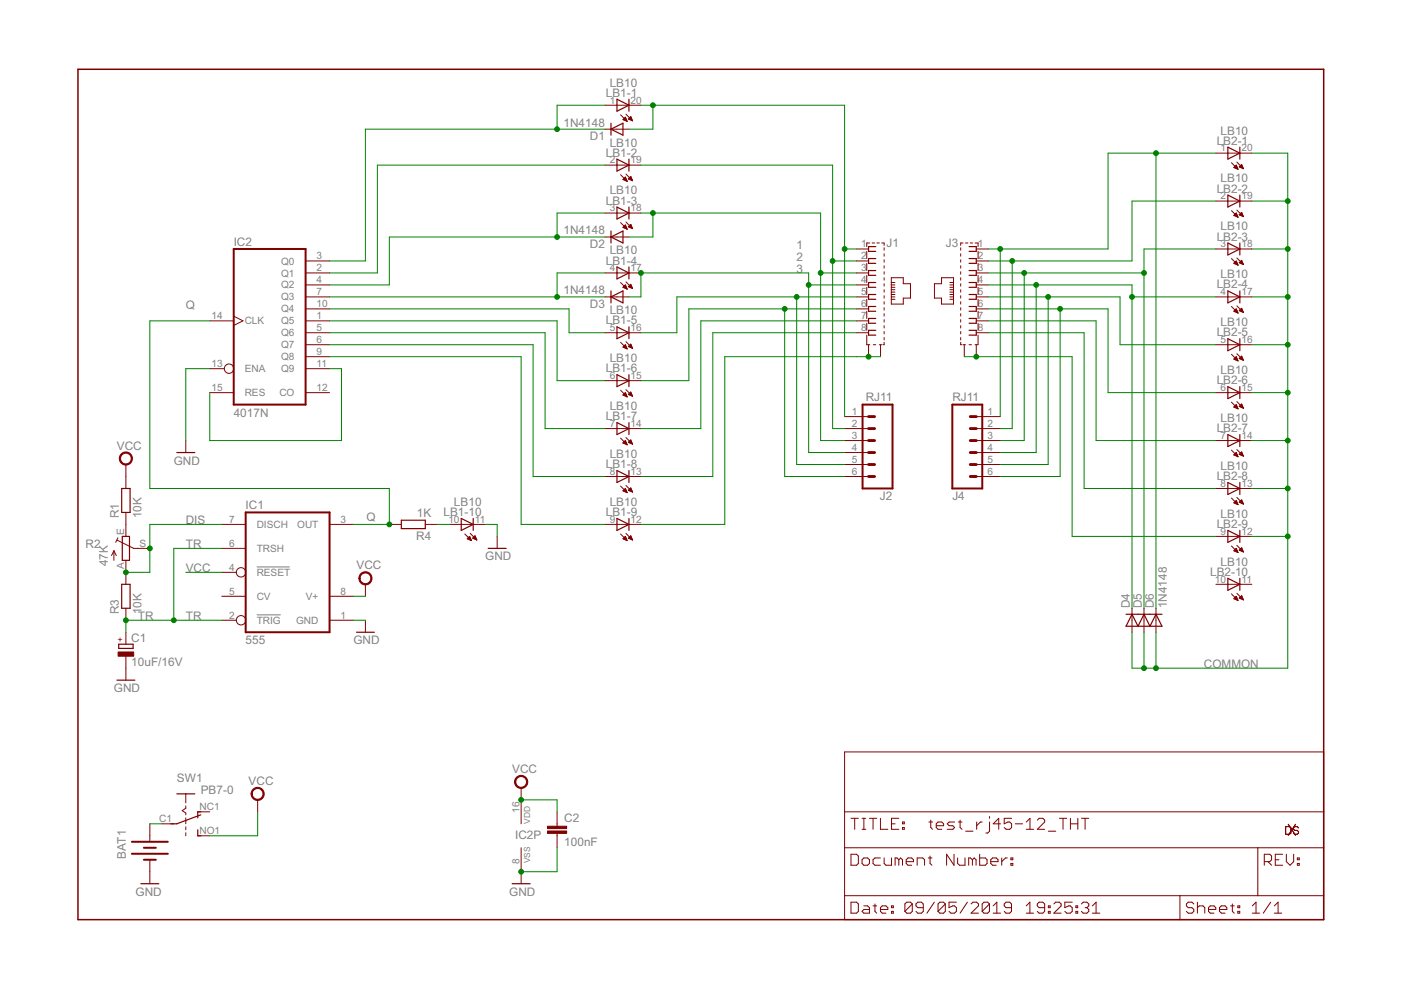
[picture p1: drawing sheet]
<svg xmlns="http://www.w3.org/2000/svg" width="297mm" height="210mm" viewBox="0 0 297 210" stroke-linecap="round" stroke-linejoin="round" font-family="sans-serif">
<path d="M54.5 120.2h6.9M54.5 130.4h5" fill="none" stroke="#808080" stroke-width=".21"/>
<g fill="none" stroke="#800000" stroke-width=".25">
<path d="M129.5 27.4l2.6-1.3v2.6zM129.5 26.1v2.6M130.8 21l2.5 1.3-2.5 1.3zM130.8 33.7l2.5 1.3-2.5 1.3zM133.3 21v2.6M133.3 33.7v2.6M260.3 31.2l2.6 1.3-2.6 1.2zM262.9 31.2v2.5M129.5 49v2.5M129.5 50.2l2.6-1.2v2.5zM130.8 43.9l2.5 1.3-2.5 1.2zM130.8 56.6l2.5 1.3-2.5 1.2z"/>
<path d="M133.3 43.9v2.5M133.3 56.6v2.5M185.7 52.3h-1.6v1h1.6M185.7 54.8h-1.6v1h1.6M185.7 57.4h-1.6v1h1.6M185.7 59.9h-1.6v1h1.6M205.5 52.3h1.5v1h-1.5M205.5 54.8h1.5v1h-1.5M205.5 57.4h1.5v1h-1.5M205.5 59.9h1.5v1h-1.5M260.3 41.4l2.6 1.2-2.6 1.3zM260.3 51.5l2.6 1.3-2.6 1.3z"/>
<path d="M262.9 41.4v2.5M262.9 51.5v2.6M129.5 61.7v2.5M129.5 62.9l2.6-1.2v2.5zM130.8 69.3l2.5 1.2-2.5 1.3zM130.8 79.4l2.5 1.3-2.5 1.3zM133.3 69.3v2.5M133.3 79.4v2.6M185.7 62.4h-1.6v1.1h1.6M185.7 65h-1.6v1h1.6M185.7 67.5h-1.6v1h1.6M185.7 70h-1.6v1.1h1.6"/>
<path d="M205.5 62.4h1.5v1.1h-1.5M205.5 65h1.5v1h-1.5M205.5 67.5h1.5v1h-1.5M205.5 70h1.5v1.1h-1.5M260.3 61.7l2.6 1.2-2.6 1.3zM260.3 71.8l2.6 1.3-2.6 1.3zM262.9 61.7v2.5M262.9 71.8v2.6M37.5 95.9h3.8M130.8 89.6l2.5 1.3-2.5 1.2zM130.8 99.8l2.5 1.2-2.5 1.3zM133.3 89.6v2.5"/>
<path d="M133.3 99.8v2.5M260.3 82l2.6 1.2-2.6 1.3zM260.3 92.1l2.6 1.3-2.6 1.3zM262.9 82v2.5M262.9 92.1v2.6M25.8 103.6h1.8v5h-1.8zM25.9 113.7h1.6v5.1h-1.6zM85.1 110.3h5.1v1.8h-5.1zM97.8 109.9l2.5 1.3-2.5 1.3zM100.3 109.9v2.6M103.5 116.3h3.8M130.8 109.9l2.5 1.3-2.5 1.3z"/>
<path d="M133.3 109.9v2.6M260.3 102.3l2.6 1.3-2.6 1.2zM260.3 112.5l2.6 1.2-2.6 1.3zM262.9 102.3v2.5M262.9 112.5v2.5M25.2 136.6h3v.9h-3zM25.8 123.9h1.8v5.1h-1.8zM75.6 134h3.8M238.7 130.2h7.7M240 130.2l1.3 2.6 1.2-2.6 1.3 2.6 1.3-2.6 1.3 2.6h-7.7zM260.3 122.6l2.6 1.3-2.6 1.3zM262.9 122.6v2.6"/>
<path d="M24.8 144.2h3.8M37.5 168.3h3.8M41.9 175.9v1.3h.7M42.6 172.8l-5.1 1.9h-1.3M42.6 172.1h-.7v1.3M29.9 187.4h3.8M108.6 187.4h3.8"/>
</g>
<g fill="none" stroke="#800000" stroke-width=".21">
<path d="M128.3 22.3h7.6M128.3 35h7.6M128.3 27.4h5M131.6 24.3l1.4 1.4M131.6 37l1.4 1.4M132.1 25.4l.5-.6 .4 .9zM132.1 38.1l.5-.6 .4 .9zM132.1 38.1h.7M132.2 25.3h.6M132.2 25.4h.6M132.2 38h.6M132.3 25.2h.4"/>
<path d="M132.3 37.8h.4M132.4 25h.3M132.4 38.2h.5M132.4 37.7h.3M132.5 25.5h.4M132.5 24.9h.1M132.5 37.6h.1M132.7 38.3h.2M132.7 24.2l1.4 1.4M132.7 36.9l1.4 1.4M132.8 25.7h.1M133 38.4h.1"/>
<path d="M133.2 25.2l.5-.5 .4 .9zM133.2 37.9l.5-.5 .4 .9zM133.3 38h.7M133.3 25.2h.6M133.3 37.8h.6M133.3 25.3h.7M133.4 25h.5M133.4 37.7h.5M133.5 24.9h.3M133.6 38.1h.4M133.6 37.6h.2M133.6 25.4h.4"/>
<path d="M133.6 24.8h.2M133.7 37.5h.1M133.8 38.2h.3M133.9 25.5h.2M257.8 32.5h7.6M261.1 34.5l1.4 1.4M261.6 35.5h.7M261.7 35.4h.6M261.8 35.3h.4M261.9 35.7h.5M261.9 35.2h.3M262.1 35.1h.1"/>
<path d="M262.1 35l.4 .9-.9-.4zM262.2 35.8h.2M262.2 34.4l1.4 1.4M262.7 35.4l.5-.5 .4 .9zM262.8 35.4h.7M262.8 35.3h.6M263 35.2h.4M263.1 35.5h.4M263.1 35.1h.2M263.2 34.9h.1M263.4 35.7h.2M64.8 55.3h5.1"/>
<path d="M64.8 57.9h5.1M128.3 57.9h7.6M128.3 45.2h7.6M128.3 50.2h5M131.6 47.2l1.4 1.4M131.6 59.9l1.4 1.4M132.1 48.2h.7M132.2 48.1h.6M132.3 48.3h.6M132.3 48h.4M132.5 47.8h.2M132.6 47.7h.1"/>
<path d="M132.6 47.7l-.5 .5 .9 .4M132.6 47.7l.4 .9M132.6 48.5h.3M132.7 47.1l1.4 1.4M132.7 59.8l1.4 1.4M132.9 48.6h.1M133.2 48.1h.7M133.2 48.1l.9 .4M133.3 48h.6M133.5 47.8h.3M133.5 48.2h.5M133.6 47.7h.2"/>
<path d="M133.7 47.6h.1M133.7 47.6l-.5 .5M133.7 47.6l.4 .9M133.8 48.3h.2M134 48.5h.1M181.6 52.8h2.5M181.6 55.3h2.5M181.6 57.9h2.5M183.8 53.3v1.5M183.8 55.8v1.6M183.8 58.4v1.5M184.4 51.5h-.6v.8"/>
<path d="M184.9 51.5h.5M185.9 51.5h.5M186.9 51.5h.6v.5M187.5 52.5v.5M187.5 53.8v.5M187.5 55.1v.5M187.5 56.3v.6M187.5 57.6v.5M187.5 58.9v.5M189 58.9h2.5v1.3h1.5v3h-1.5v1.3h-2.5zM189 59.9h.7M201.4 59.9h.8"/>
<path d="M203.7 52.5v.5M203.7 53.8v.5M203.7 55.1v.5M203.7 56.3v.6M203.7 57.6v.5M203.7 58.9v.5M204.2 51.5h-.5v.5M204.7 51.5h.5M205.7 51.5h.5M206.7 51.5h.7v.8M207 52.8h2.5M207 55.3h2.5"/>
<path d="M207 57.9h2.5M207.4 53.3v1.5M207.4 55.8v1.6M207.4 58.4v1.5M257.8 52.8h7.6M257.8 42.6h7.6M261.1 44.7l1.4 1.4M261.1 54.8l1.4 1.4M261.6 45.7l.9 .4M261.6 45.7l.5-.5 .4 .9M261.6 45.7h.7M261.6 55.8h.7"/>
<path d="M261.7 45.6h.6M261.7 55.7h.6M261.8 55.9h.6M261.9 45.4h.3M261.9 45.8h.5M261.9 55.6h.3M262 45.3h.2M262 55.4h.1M262.1 45.2h.1M262.1 56h.3M262.1 55.3l.4 .9-.9-.4zM262.1 45.9h.3"/>
<path d="M262.2 44.5l1.4 1.4M262.2 54.7l1.4 1.4M262.4 56.2h.1M262.4 46h.1M262.7 45.6h.8M262.7 45.6l.9 .3M262.7 55.7l.9 .4M262.8 55.7h.7M262.9 45.4h.5M262.9 55.6h.5M263 45.3h.4M263 55.8h.5"/>
<path d="M263 45.7h.5M263 55.4h.4M263.1 45.2h.2M263.1 55.3h.2M263.2 45.1h.1M263.2 45l-.5 .6M263.2 45l.4 .9M263.2 55.9h.4M263.2 55.2l-.5 .5M263.2 55.2l.4 .9M263.2 55.2h.1M263.3 45.8h.3"/>
<path d="M263.5 56h.1M263.6 45.9h.1M44.5 68h5.1M44.5 78.2h3.1M49.6 67l1.9 1-1.9 1M64.8 73.1h5.1M64.8 60.4h5.1M64.8 62.9h5.1M64.8 65.5h5.1M64.8 68h5.1M64.8 70.5h5.1M64.8 75.6h5.1"/>
<path d="M64.8 78.2h5.1M128.3 62.9h5M128.3 70.5h7.6M131.6 72.6l1.4 1.4M132.1 60.9l.5-.5 .4 .9zM132.1 73.6l.5-.5 .4 .9zM132.1 60.9h.7M132.2 73.5h.6M132.2 73.7h.6M132.2 60.7h.5M132.3 61h.5M132.3 73.4h.4"/>
<path d="M132.4 60.6h.3M132.4 73.3h.3M132.5 73.8h.4M132.5 60.5h.1M132.5 73.2h.1M132.5 61.1h.4M132.7 72.5l1.4 1.4M132.8 73.9h.1M132.8 61.2h.1M133.2 60.8l.5-.5 .4 .9zM133.2 73.5l.5-.5 .4 .9zM133.3 60.7h.6"/>
<path d="M133.3 73.4h.6M133.3 73.5h.7M133.4 60.6h.5M133.4 60.9h.6M133.4 73.3h.5M133.5 60.5h.3M133.5 73.2h.3M133.6 60.4h.2M133.6 73.7h.4M133.6 73h.2M133.7 61h.3M133.9 73.8h.2"/>
<path d="M134 61.1h.1M181.6 60.4h2.5M181.6 62.9h2.5M181.6 65.5h2.5M181.6 68h2.5M181.6 70.5h2.5M183.8 71.1v2h.6M183.8 60.9v1.5M183.8 63.5v1.5M183.8 66v1.5M183.8 68.5v1.5M184.1 73.1v2.5"/>
<path d="M185.2 73.1h.5M186.4 73.1h.5M186.7 73.1v2.5M187.5 72.6v.5h-.3M187.5 60.2v.5M187.5 61.4v.5M187.5 62.7v.5M187.5 64v.5M187.5 65.2v.5M187.5 66.5v.5M187.5 67.8v.5M187.5 69v.6"/>
<path d="M187.5 70.3v.5M187.5 71.6v.5M189 60.4h.7M189 60.9h.7M189 61.4h.7M189 61.9h.7M189 62.4h.7M189 62.9h.7M189 63.5h.7M198.1 60.2h1.5v-1.3h2.6v5.6h-2.6v-1.3h-1.5zM201.4 60.4h.8M201.4 60.9h.8"/>
<path d="M201.4 61.4h.8M201.4 61.9h.8M201.4 62.4h.8M201.4 62.9h.8M201.4 63.5h.8M203.7 72.6v.5h.2M203.7 60.2v.5M203.7 61.4v.5M203.7 62.7v.5M203.7 64v.5M203.7 65.2v.5M203.7 66.5v.5"/>
<path d="M203.7 67.8v.5M203.7 69v.6M203.7 70.3v.5M203.7 71.6v.5M204.2 73.1h.5M204.4 73.1v2.5M205.5 73.1h.5M207 60.4h2.5M207 62.9h2.5M207 65.5h2.5M207 68h2.5M207 70.5h2.5"/>
<path d="M207 73.1v2.5M207.4 71.1v2h-.7M207.4 60.9v1.5M207.4 63.5v1.5M207.4 66v1.5M207.4 68.5v1.5M257.8 73.1h7.6M257.8 62.9h7.6M261.1 65l1.4 1.4M261.1 75.1l1.4 1.4M261.7 65.9h.6M261.7 76.2h.6"/>
<path d="M261.7 76.1h.6M261.7 66.1h.7M261.8 65.8h.5M261.8 75.9h.4M261.9 65.7h.3M261.9 75.8h.3M262 76.3h.4M262 66.2h.4M262 65.6h.1M262 75.7h.1M262.1 65.5l.4 .9-.9-.4zM262.1 75.6l.4 .9-.9-.4z"/>
<path d="M262.2 64.9l1.4 1.4M262.2 75l1.4 1.4M262.3 76.4h.1M262.3 66.3h.1M262.7 65.9l.5-.5 .4 .9zM262.7 76l.5-.5 .4 .9zM262.8 65.8h.6M262.8 75.9h.6M262.8 76.1h.7M262.9 65.9h.6M262.9 65.7h.5M262.9 75.8h.5"/>
<path d="M263 65.6h.3M263.1 75.7h.2M263.1 76.2h.4M263.1 65.4h.2M263.2 66.1h.3M263.2 75.6h.1M263.4 76.3h.2M263.5 66.2h.1M26.7 98.5v5.1M39.4 93.4v2.5M44.5 83.2h5.1M64.8 83.2h5.1"/>
<path d="M128.3 80.7h7.6M128.3 90.9h7.6M131.6 82.7l1.4 1.4M131.6 92.9l1.4 1.4M132.1 93.9l.9 .4M132.1 93.9l.5-.5 .4 .9M132.1 93.9h.7M132.1 83.8h.7M132.2 83.7h.6M132.2 93.8h.6M132.3 83.5h.4M132.3 93.7h.4"/>
<path d="M132.4 94h.5M132.4 83.9h.5M132.4 83.4h.3M132.5 93.6h.2M132.5 83.3h.1M132.6 93.4h.1M132.6 83.2l-.5 .6 .9 .3M132.6 83.2l.4 .9M132.6 94.1h.3M132.7 84h.2M132.7 82.6l1.4 1.4M132.7 92.8l1.4 1.4"/>
<path d="M132.9 94.3h.1M133 84.1h.1M133.2 83.6l.5-.5 .4 .9zM133.2 93.8h.7M133.2 93.8l.9 .4M133.3 83.7h.7M133.3 83.5h.6M133.3 93.7h.6M133.4 83.4h.5M133.5 93.6h.3M133.5 93.9h.5M133.6 83.3h.2"/>
<path d="M133.6 83.8h.4M133.6 93.4h.2M133.7 83.2h.1M133.7 93.3h.1M133.7 93.3l-.5 .5M133.7 93.3l.4 .9M133.8 94h.2M133.8 83.9h.3M134.1 94.1h.1M179.1 90.9h5M179.1 93.4h5M179.1 88.3h5"/>
<path d="M179.1 95.9h5M179.1 98.5h5M207 90.9h5.1M207 93.4h5.1M207 88.3h5.1M207 95.9h5.1M207 98.5h5.1M257.8 83.2h7.6M257.8 93.4h7.6M261.1 85.3l1.4 1.4M261.1 95.4l1.4 1.4M261.6 86.3h.7"/>
<path d="M261.6 96.5h.7M261.7 86.2h.6M261.7 96.3h.6M261.8 86.1h.4M261.9 96.6h.5M261.9 96.2h.3M261.9 86.4h.5M262 86h.2M262 96.1h.2M262.1 85.8h.1M262.1 96h.1M262.1 85.8l-.5 .5 .9 .4"/>
<path d="M262.1 85.8l.4 .9M262.1 95.9l.4 .9-.9-.3zM262.1 96.7h.3M262.2 86.6h.2M262.2 85.2l1.4 1.4M262.2 95.3l1.4 1.4M262.4 96.8h.1M262.5 86.7h.1M262.7 86.2l.5-.5 .4 .9zM262.7 96.3h.8M262.7 96.3l.9 .4M262.8 86.2h.7"/>
<path d="M262.8 86.1h.6M262.9 96.2h.5M263 86h.4M263 96.5h.5M263 96.1h.4M263.1 86.3h.4M263.1 85.8h.2M263.1 96h.2M263.2 85.7h.1M263.2 95.8h.1M263.2 95.8l-.5 .5M263.2 95.8l.4 .9"/>
<path d="M263.3 96.6h.3M263.4 86.4h.2M263.6 96.7h.1M263.6 86.6h.1M24.2 116.8v2M24.2 116.8l-.6 1M24.2 116.8l.5 1M24.8 114.5l3.5 1.8h3.5M25 114l-.5 1M26.7 108.6v5.1M26.7 118.8v5.1M47 111.2h5.1"/>
<path d="M47 116.3h5.1M69.9 111.2h5.1M82.5 111.2h2.6M90.2 111.2h2.5M95.2 111.2h7.7M98.6 113.2l1.3 1.4M99.1 114.2h.7M99.2 114.3h.6M99.3 114h.4M99.4 113.9h.3M99.5 114.4h.4M99.5 113.8h.1"/>
<path d="M99.6 113.7l.3 .9-.8-.4zM99.7 113.1l1.4 1.4M99.8 114.5h.1M100.2 114.1l.5-.5 .4 .9zM100.3 114h.6M100.4 114.2h.6M100.4 113.9h.5M100.5 113.8h.3M100.6 113.7h.2M100.6 114.3h.4M100.9 114.4h.2M105.4 113.7v2.6"/>
<path d="M128.3 101h7.6M128.3 111.2h7.6M131.6 103.1l1.4 1.4M131.6 113.2l1.4 1.4M132.1 104.1h.7M132.1 114.2h.7M132.2 103.9h.5M132.2 114.3h.6M132.3 114h.4M132.3 104.2h.5M132.4 103.8h.3M132.4 113.9h.3"/>
<path d="M132.5 103.7h.1M132.5 114.4h.4M132.5 113.8h.1M132.6 104.3h.3M132.6 103.6l.4 .9-.9-.4zM132.6 113.7l.4 .9-.9-.4zM132.7 102.9l1.4 1.4M132.7 113.1l1.4 1.4M132.8 114.5h.1M132.8 104.4h.1M133.2 103.9l.5-.5 .4 .9zM133.2 114.1l.5-.5 .4 .9z"/>
<path d="M133.2 103.9h.7M133.3 114h.6M133.4 103.8h.5M133.4 114.2h.6M133.4 113.9h.5M133.4 104.1h.6M133.5 103.7h.3M133.5 113.8h.3M133.6 103.6h.2M133.6 113.7h.2M133.7 114.3h.3M133.7 104.2h.3"/>
<path d="M133.9 114.4h.2M134 104.3h.1M179.1 101h5M207 101h5.1M257.8 103.6h7.6M257.8 113.7h7.6M261.1 105.6l1.4 1.4M261.1 115.8l1.4 1.4M261.6 106.6h.7M261.7 116.7h.6M261.7 116.8h.6M261.8 106.4h.5"/>
<path d="M261.8 106.7h.6M261.8 116.6h.4M261.9 106.3h.3M261.9 116.5h.3M262 106.2h.1M262 116.9h.4M262 116.4h.1M262.1 106.8h.3M262.1 106.1l.4 .9-.9-.4zM262.1 116.3l.4 .9-.9-.4zM262.2 105.5l1.4 1.4M262.2 115.6l1.4 1.4"/>
<path d="M262.3 117.1h.1M262.3 106.9h.2M262.7 106.5l.5-.5 .4 .9zM262.7 116.6l.5-.5 .4 .9zM262.8 106.4h.7M262.8 116.6h.6M262.9 106.3h.5M262.9 116.7h.6M262.9 116.5h.5M263 106.6h.5M263 106.2h.4M263 116.4h.3"/>
<path d="M263.1 106.1h.2M263.2 116.8h.3M263.2 116.2h.1M263.2 106.7h.3M263.4 116.9h.2M263.5 106.8h.1M26.7 129v2.5M26.7 134v2.6M26.7 139.1v5.1M47 126.4h5.1M47 131.5h3.1M47 121.3h3.1"/>
<path d="M69.9 126.4h5.1M69.9 131.5h5.1M77.5 123.9v2.5M77.5 131.5v2.5M240 129v5M242.5 129v5M245.1 129v5M257.8 123.9h7.6M261.1 125.9l1.4 1.4M261.7 127h.6M261.7 126.8h.6M261.8 126.7h.4"/>
<path d="M261.9 127.1h.5M261.9 126.6h.3M262 126.5h.1M262.1 126.4l.4 .9-.9-.4zM262.2 125.8l1.4 1.4M262.2 127.2h.2M262.7 126.8l.5-.5 .4 .9zM262.8 126.8h.7M262.8 126.7h.6M263 126.6h.4M263.1 126.5h.2M263.1 127h.4"/>
<path d="M263.2 126.4h.1M263.4 127.1h.2M179.1 159.4h101.5v35.6h-101.5zM31.8 174.7v3.5M34.3 174.7h2.6M39.4 168.3v1.9M39.4 170.9v.5l-.8 .5 .8 .5v.4M39.4 173.4v1.3M39.4 175.3v.6M39.4 176.6v.6M41.9 172.1h2.6M41.9 177.2h2.6"/>
<path d="M54.6 169.6v2.5M110.5 167v7.7M110.5 179.7v7.7M118.1 172.1v3.1M118.1 176.7v3M179.1 179.7h101.5M179.1 172.1h101.5M180.4 173.5h1.6M181.2 173.5v2.3M182.8 173.5h.8M182.8 175.8h.8M183.2 173.5v2.3"/>
<path d="M184.3 173.5h1.6M185.1 173.5v2.3M186.7 173.5v2.3h1.5M189 174.7h.8M190.6 173.5h-1.6v2.3h1.6M191.3 175.5h.4v.3h-.4zM191.3 174.3h.4v.4h-.4zM196.9 174.3h.8M197.3 173.9v1.6l.4 .3M198.5 175.1h1.6v-.4l-.4-.4h-.8l-.4 .4v.8l.4 .3h.8M202.4 174.3h-1.2l-.4 .4 .4 .4h.8l.4 .4-.4 .3h-1.2M203.2 174.3h.8"/>
<path d="M203.6 173.9v1.6l.4 .3M204.7 176.2h1.6M207.1 174.3v1.5M208.2 174.3h-.3l-.8 .8M209.8 173.1v.4M209.8 174.3v1.9l-.4 .4h-.4M212.1 174.7h-1.5l1.2-1.2v2.3M214.5 173.5h-1.6v1.2l.8-.4h.4l.4 .4v.8l-.4 .3h-.8l-.4-.3M215.3 174.7h1.5M217.6 174.3l.8-.8v2.3M217.6 175.8h1.6M219.9 173.9l.4-.4h.8l.4 .4v.4l-1.6 1.5h1.6"/>
<path d="M222.3 176.2h1.5M224.6 173.5h1.6M225.4 173.5v2.3M226.9 174.7h1.6M226.9 173.5v2.3M228.5 173.5v2.3M229.3 173.5h1.5M230.1 173.5v2.3M266.7 179.7v10.2M272.6 175.3h.8l.3 .2v1.1l-.3 .3h-.8zM273.1 174.8l1.6 2.3M274.7 174.8l-1.6 2.3"/>
<path d="M275.3 175.5l-.3-.2h-.5l-.3 .2v.3l.3 .3h.5l.3 .2v.3l-.3 .3h-.5l-.3-.3M31.8 182.3v5.1M179.1 189.9h101.5M180.4 181.1h1.2l.4 .4v1.6l-.4 .4h-1.2zM180.4 191.3h1.2l.4 .4v1.5l-.4 .4h-1.2zM182.8 182.3l.4-.4h.7l.4 .4v.8l-.4 .4h-.7l-.4-.4zM183.2 192.1h.7l.4 .3v1.2h-1.1l-.4-.4 .4-.4h1.1M185.1 192.1h.8M185.5 191.7v1.5l.4 .4M186.7 192.8h1.5v-.4l-.4-.3h-.8l-.3 .3v.8l.3 .4h.8M186.7 181.9h-1.2l-.4 .4v.8l.4 .4h1.2M187.5 181.9v1.2l.3 .4h1.2v-1.6"/>
<path d="M189 193.2h.4v.4h-.4zM189 192.1h.4v.3h-.4zM190.6 182.3l-.4-.4h-.4v1.6M190.6 182.3l.4-.4 .3 .4v1.2M190.6 182.3v1.2M192.1 182.7h1.6v-.4l-.4-.4h-.8l-.4 .4v.8l.4 .4h.8M193.4 191.7v1.5l-.4 .4h-.7l-.4-.4M193.4 191.7l-.4-.4h-.7l-.4 .4v1.5M193.4 191.7l-1.5 1.5M194.5 183.5v-1.6h1.1l.4 .4v1.2M195.7 192.4h-1.1l-.4-.3v-.4l.4-.4h.8l.3 .4v1.5l-.3 .4h-.8l-.4-.4M196.8 181.9h.8"/>
<path d="M197.2 181.5v1.6l.4 .4M198.1 191.3l-1.6 2.3M200.4 191.7v1.5l-.4 .4h-.7l-.4-.4M200.4 191.7l-.4-.4h-.7l-.4 .4v1.5M200.4 191.7l-1.5 1.5M202.3 181.1v2.4l-1.6-2.4v2.4M202.8 191.3h-1.6v1.1l.8-.3h.4l.4 .3v.8l-.4 .4h-.8l-.4-.4M203 181.9v1.2l.4 .4h1.2v-1.6M205.1 191.3l-1.5 2.3M205.9 191.7l.4-.4h.8l.4 .4v.4l-1.6 1.5h1.6M206.2 182.3l-.4-.4h-.4v1.6M206.2 182.3v1.2"/>
<path d="M206.2 182.3l.3-.4 .4 .4v1.2M207.7 181.1v2.4h1.2l.4-.4v-.8l-.4-.4h-1.2M209.8 191.7v1.5l-.4 .4h-.8l-.4-.4M209.8 191.7l-.4-.4h-.8l-.4 .4v1.5M209.8 191.7l-1.6 1.5M210.1 182.7h1.5v-.4l-.4-.4h-.8l-.3 .4v.8l.3 .4h.8M210.6 193.6h1.5M210.6 192.1l.7-.8v2.3M212.4 181.9v1.6M213.6 181.9h-.4l-.8 .8M214.3 183.1h.4v.4h-.4zM214.3 181.9h.4v.4h-.4z"/>
<path d="M214.5 192.4h-1.2l-.4-.3v-.4l.4-.4h.8l.4 .4v1.5l-.4 .4h-.8l-.4-.4M217.6 193.6h1.5M217.6 192.1l.8-.8v2.3M221.5 192.4h-1.2l-.4-.3v-.4l.4-.4h.8l.4 .4v1.5l-.4 .4h-.8l-.4-.4M222.3 193.2h.4v.4h-.4zM222.3 192.1h.4v.3h-.4zM223.4 191.7l.4-.4h.8l.4 .4v.4l-1.6 1.5h1.6M227.3 191.3h-1.5v1.1l.7-.3h.4l.4 .3v.8l-.4 .4h-.7l-.4-.4M228.1 193.2h.4v.4h-.4zM228.1 192.1h.4v.3h-.4zM229.3 191.7l.4-.4h.7l.4 .4v.4l-.4 .3M230.1 192.4h.3"/>
<path d="M230.4 192.4l.4 .4v.4l-.4 .4h-.7l-.4-.4M231.6 193.6h1.6M231.6 192.1l.8-.8v2.3M250.2 189.9v5.1M253.1 191.7l-.4-.4h-.8l-.4 .4v.4l.4 .3h.8l.4 .4v.4l-.4 .4h-.8l-.4-.4M253.9 192.4l.4-.3h.8l.3 .3v1.2M253.9 191.3v2.3M256.2 192.8h1.6v-.4l-.4-.3h-.8l-.4 .3v.8l.4 .4h.8M258.6 192.8h1.5v-.4l-.4-.3h-.7l-.4 .3v.8l.4 .4h.7M260.9 192.1h.8M261.3 191.7v1.5l.4 .4M262.4 193.2h.4v.4h-.4z"/>
<path d="M262.4 192.1h.4v.3h-.4zM265.5 193.6h1.6M265.5 192.1l.8-.8v2.3M268.1 182.7h1.1l.4-.4v-.8l-.4-.4h-1.1v2.4M268.8 182.7l.8 .8M269.4 191.3l-1.6 2.3M270.2 193.6h1.5M270.2 192.1l.8-.8v2.3M270.4 182.3h.8M271.9 181.1h-1.5v2.4h1.5M272.7 181.1v1.6l.8 .8 .8-.8v-1.6M275.1 183.1h.4v.4h-.4z"/>
<path d="M275.1 181.9h.4v.4h-.4z"/>
<circle cx="48.6" cy="78.2" r=".99"/>
<circle cx="51.1" cy="121.3" r=".99"/>
<circle cx="51.1" cy="131.5" r=".99"/>
</g>
<path d="M16.5 14.7h264.1v180.3h-264.1z" fill="none" stroke="#800000" stroke-width=".32"/>
<path d="M49.6 52.8h15.2v33h-15.2zM182.9 85.8h6.3v17.8h-6.3zM201.9 85.8h6.4v17.8h-6.4zM52.1 108.6h17.8v25.4h-17.8zM28 178.5h7.6M30.5 179.7h2.5M28 181h7.6M30.5 182.3h2.5" fill="none" stroke="#800000" stroke-width=".42"/>
<g fill="#800000" stroke="#800000" stroke-width=".21">
<path d="M109.5 164.8a1.4 1.4 0 0 1 2.2 .3 1.4 1.4 0 0 1-.8 2 1.4 1.4 0 0 1-1.8-1.3h.2a1.15 1.15 0 0 1 1.7-1.1 1.15 1.15 0 0 1 .2 1.9 1.15 1.15 0 0 1-1.8-.5l-.1-.3h-.2z" fill-rule="evenodd"/>
<path d="M25.7 96.3a1.39 1.39 0 0 1 2.2 .2 1.39 1.39 0 0 1-.8 2.1 1.39 1.39 0 0 1-1.8-1.4h.2a1.14 1.14 0 0 1 1.7-1 1.14 1.14 0 0 1 .2 1.9 1.14 1.14 0 0 1-1.8-.6l-.1-.3h-.2z" fill-rule="evenodd"/>
<path d="M76.5 121.7a1.4 1.4 0 0 1 2.2 .2 1.4 1.4 0 0 1-.8 2 1.4 1.4 0 0 1-1.8-1.3h.2a1.14 1.14 0 0 1 1.7-.9 1.14 1.14 0 0 1 .2 1.9 1.14 1.14 0 0 1-1.8-.7l-.1-.3h-.2z" fill-rule="evenodd"/>
<path d="M53.6 167.4a1.4 1.4 0 0 1 2.2 .2 1.4 1.4 0 0 1-.8 2.1 1.4 1.4 0 0 1-1.8-1.4h.3a1.14 1.14 0 0 1 1.7-.9 1.14 1.14 0 0 1 .1 1.9 1.14 1.14 0 0 1-1.8-.7v-.3h-.3z" fill-rule="evenodd"/>
</g>
<g fill="#800000" stroke="#800000" stroke-width=".21">
<path d="M25 138.2h3.3v.9h-3.3z"/>
<path d="M116.1 175.2h4v.5h-4z"/>
<path d="M116.1 176.2h4v.5h-4z"/>
</g>
<path d="M184.1 93.4h1.3M184.1 90.9h1.3M184.1 88.3h1.3M184.1 98.5h1.3M184.1 95.9h1.3M205.7 93.4h1.3M205.7 90.9h1.3M205.7 88.3h1.3M205.7 98.5h1.3M205.7 95.9h1.3M184.1 101h1.3M205.7 101h1.3" fill="none" stroke="#800000" stroke-width=".61"/>
<g fill="none" stroke="#008000" stroke-width=".21">
<path d="M128.3 22.3h-10.2v5.1M128.3 35h-48.3v22.9h-10.1M128.3 27.4h-50.8v27.9h-7.6M135.9 35h40.6v55.9h2.6M135.9 22.3h43.2v66M138.4 22.3v5.1h-5.1M245.1 32.5v96.5M257.8 32.5h-22.9v20.3h-25.4M265.4 32.5h7.6v109.2h-33v-7.7M128.3 45.2h-10.2v5M128.3 57.9h-10.2v5M128.3 50.2h-45.8v10.2h-12.6"/>
<path d="M135.9 45.2h38.1v48.2h5.1M138.4 45.2v5h-5.1M174 57.9h7.6M176.5 55.3h5.1M179.1 52.8h2.5M209.5 57.9h33M212.1 52.8v35.5M214.6 55.3v35.6h-2.5M217.1 57.9v35.5h-5M257.8 42.6h-17.8v12.7h-30.5M257.8 52.8h-15.3v76.2M265.4 42.6h7.6"/>
<path d="M265.4 52.8h7.6M44.5 78.2h-5.1v15.2M44.5 68h-12.7v35.6h50.7v7.6h-7.5M69.9 78.2h2.5v15.2h-27.9v-10.2M69.9 75.6h40.6v35.6h17.8M69.9 62.9h58.4M69.9 73.1h43.1v27.9h15.3M69.9 68h48.2v12.7h10.2M69.9 70.5h45.7v20.4h12.7M69.9 65.5h50.7v5h7.7M133.3 62.9h2.6v-5h35.5v38h7.7M166.4 65.5v35.5h12.7"/>
<path d="M168.9 62.9v35.6h10.2M171.4 60.4h10.2M181.6 62.9h-38.1v7.6h-7.6M181.6 68h-33v22.9h-12.7M181.6 70.5h-30.5v30.5h-15.2M181.6 65.5h-35.6v15.2h-10.1M186.7 75.6h-33v35.6h-17.8M204.4 75.6h22.9v38.1h30.5M209.5 68h22.9v25.4h25.4M209.5 62.9h28v10.2h20.3M209.5 65.5h25.4v17.7h22.9M209.5 70.5h20.3v33.1h28"/>
<path d="M209.5 60.4h30.5v68.6M219.7 60.4v35.5h-7.6M222.2 62.9v35.6h-10.1M224.8 65.5v35.5h-12.7M240 62.9h17.8M265.4 62.9h7.6M265.4 73.1h7.6M265.4 93.4h7.6M265.4 83.2h7.6M47 111.2h-15.2v10.1h-5.1M47 116.3h-10.1v15.2M92.7 111.2h2.5"/>
<path d="M102.9 111.2h2.5v2.5M265.4 103.6h7.6M265.4 113.7h7.6M39.4 121.3h7.6M47 131.5h-20.3v2.5M75 131.5h2.5M75 126.4h2.5M242.5 134v7.7M245.1 134v7.7M31.8 174.7h2.5M54.6 172.1v5.1h-10.1M110.5 169.6h7.6v2.5"/>
<path d="M118.1 179.7v5.1h-7.6"/>
</g>
<g fill="#008000" stroke="#008000" stroke-width=".21">
<circle cx="184.1" cy="75.6" r=".51"/>
<circle cx="273" cy="52.8" r=".51"/>
<circle cx="273" cy="62.9" r=".51"/>
<circle cx="273" cy="73.1" r=".51"/>
<circle cx="273" cy="83.2" r=".51"/>
<circle cx="273" cy="103.6" r=".51"/>
<circle cx="273" cy="113.7" r=".51"/>
<circle cx="273" cy="93.4" r=".51"/>
<circle cx="273" cy="42.6" r=".51"/>
<circle cx="245.1" cy="141.7" r=".51"/>
<circle cx="242.5" cy="141.7" r=".51"/>
<circle cx="110.5" cy="184.8" r=".51"/>
<circle cx="110.5" cy="169.6" r=".51"/>
<circle cx="26.7" cy="131.5" r=".51"/>
<circle cx="36.9" cy="131.5" r=".51"/>
<circle cx="26.7" cy="121.3" r=".51"/>
<circle cx="31.8" cy="116.3" r=".51"/>
<circle cx="82.5" cy="111.2" r=".51"/>
<circle cx="118.1" cy="62.9" r=".51"/>
<circle cx="138.4" cy="45.2" r=".51"/>
<circle cx="174" cy="57.9" r=".51"/>
<circle cx="135.9" cy="57.9" r=".51"/>
<circle cx="171.4" cy="60.4" r=".51"/>
<circle cx="176.5" cy="55.3" r=".51"/>
<circle cx="179.1" cy="52.8" r=".51"/>
<circle cx="138.4" cy="22.3" r=".51"/>
<circle cx="118.1" cy="27.4" r=".51"/>
<circle cx="118.1" cy="50.2" r=".51"/>
<circle cx="214.6" cy="55.3" r=".51"/>
<circle cx="217.1" cy="57.9" r=".51"/>
<circle cx="242.5" cy="57.9" r=".51"/>
<circle cx="168.9" cy="62.9" r=".51"/>
<circle cx="166.4" cy="65.5" r=".51"/>
<circle cx="207" cy="75.6" r=".51"/>
<circle cx="219.7" cy="60.4" r=".51"/>
<circle cx="240" cy="62.9" r=".51"/>
<circle cx="222.2" cy="62.9" r=".51"/>
<circle cx="224.8" cy="65.5" r=".51"/>
<circle cx="212.1" cy="52.8" r=".51"/>
<circle cx="245.1" cy="32.5" r=".51"/>
</g>
<g font-size="2.8" fill="#808080">
<text x="128.4" y="20.5">LB1-1</text>
<text x="129.3" y="18.4">LB10</text>
<text x="119.5" y="26.9">1N4148</text>
<text x="125.1" y="29.7">D1</text>
<text x="258.8" y="28.5">LB10</text>
<text x="128.4" y="33.2">LB1-2</text>
<text x="129.3" y="31.1">LB10</text>
<text x="258" y="30.7">LB2-1</text>
<text x="129.3" y="41.2">LB10</text>
<text x="258" y="40.8">LB2-2</text>
<text x="258.8" y="38.7">LB10</text>
<text x="128.4" y="43.4">LB1-3</text>
<text x="49.5" y="52.1">IC2</text>
<text x="119.5" y="49.7">1N4148</text>
<text x="125.1" y="52.5">D2</text>
<text x="129.3" y="53.9">LB10</text>
<text x="168.9" y="52.8">1</text>
<text x="188" y="52.3">J1</text>
<text x="200.5" y="52.3">J3</text>
<text x="258" y="51">LB2-3</text>
<text x="258.8" y="48.8">LB10</text>
<text x="128.4" y="56.1">LB1-4</text>
<text x="168.9" y="57.9">3</text>
<text x="168.9" y="55.3">2</text>
<text x="258.8" y="59">LB10</text>
<text x="39.4" y="65.5">Q</text>
<text x="119.5" y="62.4">1N4148</text>
<text x="125.1" y="65.2">D3</text>
<text x="258" y="61.2">LB2-4</text>
<text x="128.4" y="68.8">LB1-5</text>
<text x="129.3" y="66.6">LB10</text>
<text x="258" y="71.3">LB2-5</text>
<text x="258.8" y="69.2">LB10</text>
<text x="129.3" y="76.8">LB10</text>
<text x="128.4" y="78.9">LB1-6</text>
<text x="258" y="81.5">LB2-6</text>
<text x="258.8" y="79.3">LB10</text>
<text x="49.5" y="88.3">4017N</text>
<text x="128.4" y="89.1">LB1-7</text>
<text x="129.3" y="86.9">LB10</text>
<text x="183.6" y="85">RJ11</text>
<text x="201.9" y="85">RJ11</text>
<text x="258.8" y="89.5">LB10</text>
<text x="24.8" y="95.3">VCC</text>
<text x="258" y="91.6">LB2-7</text>
<text x="36.8" y="98.5">GND</text>
<text x="128.4" y="99.3">LB1-8</text>
<text x="129.3" y="97.1">LB10</text>
<text x="258" y="101.8">LB2-8</text>
<text x="258.8" y="99.6">LB10</text>
<text x="96.3" y="107.3">LB10</text>
<text x="129.3" y="107.3">LB10</text>
<text x="186.6" y="106.1">J2</text>
<text x="201.9" y="106.1">J4</text>
<text x="25.2" y="109.9" transform="rotate(-90 25.2 109.9)">R1</text>
<text x="30" y="109.9" transform="rotate(-90 30 109.9)">10K</text>
<text x="39.4" y="111.2">DIS</text>
<text x="52.1" y="108">IC1</text>
<text x="77.7" y="110.4">Q</text>
<text x="88.4" y="109.7">1K</text>
<text x="94" y="109.4">LB1-10</text>
<text x="128.4" y="109.4">LB1-9</text>
<text x="258" y="112">LB2-9</text>
<text x="258.8" y="109.8">LB10</text>
<text x="18.2" y="116.1">R2</text>
<text x="39.4" y="116.3">TR</text>
<text x="88.3" y="114.5">R4</text>
<text x="102.9" y="118.8">GND</text>
<text x="258.8" y="119.9">LB10</text>
<text x="22.9" y="120.1" transform="rotate(-90 22.9 120.1)">47K</text>
<text x="39.4" y="121.3">VCC</text>
<text x="75.6" y="120.7">VCC</text>
<text x="256.6" y="122.1">LB2-10</text>
<text x="25.2" y="130.2" transform="rotate(-90 25.2 130.2)">R3</text>
<text x="29.2" y="131.5">TR</text>
<text x="30" y="130.2" transform="rotate(-90 30 130.2)">10K</text>
<text x="39.4" y="131.5">TR</text>
<text x="239.5" y="129" transform="rotate(-90 239.5 129)">D4</text>
<text x="242.1" y="129" transform="rotate(-90 242.1 129)">D5</text>
<text x="244.6" y="129" transform="rotate(-90 244.6 129)">D6</text>
<text x="247.4" y="129" transform="rotate(-90 247.4 129)">1N4148</text>
<text x="27.8" y="136.1">C1</text>
<text x="52.1" y="136.6">555</text>
<text x="74.9" y="136.6">GND</text>
<text x="27.8" y="141.2">10uF/16V</text>
<text x="255.2" y="141.7">COMMON</text>
<text x="24.1" y="146.7">GND</text>
<text x="37.5" y="165.8">SW1</text>
<text x="52.7" y="166.4">VCC</text>
<text x="108.6" y="163.9">VCC</text>
<text x="42.6" y="168.3">PB7-0</text>
<text x="109.2" y="177.8">IC2P</text>
<text x="119.6" y="179.4">100nF</text>
<text x="119.6" y="174.3">C2</text>
<text x="26.7" y="182" transform="rotate(-90 26.7 182)">BAT1</text>
<text x="28.8" y="189.9">GND</text>
<text x="108" y="189.9">GND</text>
</g>
<g font-size="2.4" fill="#808080">
<text x="129.3" y="22">1</text>
<text x="133.7" y="22">20</text>
<text x="129.3" y="34.7">2</text>
<text x="133.7" y="34.7">19</text>
<text x="258.8" y="32.1">1</text>
<text x="263.2" y="32.1">20</text>
<text x="129.3" y="44.8">3</text>
<text x="133.7" y="44.8">18</text>
<text x="258.8" y="42.3">2</text>
<text x="263.2" y="42.3">19</text>
<text x="182.6" y="52.4">1</text>
<text x="207.4" y="52.4">1</text>
<text x="258.8" y="52.4">3</text>
<text x="263.2" y="52.4">18</text>
<text x="59.6" y="58.6">Q1</text>
<text x="59.6" y="56.1">Q0</text>
<text x="67.1" y="57.5">2</text>
<text x="67.1" y="55">3</text>
<text x="129.3" y="57.5">4</text>
<text x="133.7" y="57.5">17</text>
<text x="182.6" y="55">2</text>
<text x="182.6" y="57.5">3</text>
<text x="207.4" y="55">2</text>
<text x="207.4" y="57.5">3</text>
<text x="59.6" y="61.2">Q2</text>
<text x="59.6" y="63.7">Q3</text>
<text x="67.1" y="60">4</text>
<text x="67.1" y="62.6">7</text>
<text x="67.1" y="65.1">10</text>
<text x="182.6" y="60">4</text>
<text x="182.6" y="62.6">5</text>
<text x="182.6" y="65.1">6</text>
<text x="207.4" y="60">4</text>
<text x="207.4" y="62.6">5</text>
<text x="207.4" y="65.1">6</text>
<text x="258.8" y="62.6">4</text>
<text x="263.2" y="62.6">17</text>
<text x="44.8" y="67.7">14</text>
<text x="51.9" y="68.8">CLK</text>
<text x="59.6" y="68.8">Q5</text>
<text x="59.6" y="71.3">Q6</text>
<text x="59.6" y="66.2">Q4</text>
<text x="67.1" y="67.7">1</text>
<text x="67.1" y="70.2">5</text>
<text x="129.3" y="70.2">5</text>
<text x="133.7" y="70.2">16</text>
<text x="182.6" y="67.7">7</text>
<text x="182.6" y="70.2">8</text>
<text x="207.4" y="67.7">7</text>
<text x="207.4" y="70.2">8</text>
<text x="44.8" y="77.8">13</text>
<text x="59.6" y="73.9">Q7</text>
<text x="59.6" y="76.4">Q8</text>
<text x="67.1" y="72.7">6</text>
<text x="67.1" y="75.3">9</text>
<text x="67.1" y="77.8">11</text>
<text x="258.8" y="72.7">5</text>
<text x="263.2" y="72.7">16</text>
<text x="44.8" y="82.9">15</text>
<text x="51.9" y="78.9">ENA</text>
<text x="59.6" y="78.9">Q9</text>
<text x="67.1" y="82.9">12</text>
<text x="129.3" y="80.4">6</text>
<text x="133.7" y="80.4">15</text>
<text x="258.8" y="82.9">6</text>
<text x="263.2" y="82.9">15</text>
<text x="51.9" y="84">RES</text>
<text x="59.2" y="84">CO</text>
<text x="180.6" y="88">1</text>
<text x="209.3" y="88">1</text>
<text x="129.3" y="90.5">7</text>
<text x="133.7" y="90.5">14</text>
<text x="180.6" y="90.5">2</text>
<text x="180.6" y="93.1">3</text>
<text x="180.6" y="95.6">4</text>
<text x="209.3" y="90.5">2</text>
<text x="209.3" y="93.1">3</text>
<text x="209.3" y="95.6">4</text>
<text x="258.8" y="93.1">7</text>
<text x="263.2" y="93.1">14</text>
<text x="129.3" y="100.7">8</text>
<text x="133.7" y="100.7">13</text>
<text x="180.6" y="98.1">5</text>
<text x="180.6" y="100.7">6</text>
<text x="209.3" y="98.1">5</text>
<text x="209.3" y="100.7">6</text>
<text x="258.8" y="103.2">8</text>
<text x="263.2" y="103.2">13</text>
<text x="26.3" y="113.4" transform="rotate(-90 26.3 113.4)">E</text>
<text x="48.6" y="110.8">7</text>
<text x="54.4" y="112">DISCH</text>
<text x="63" y="112">OUT</text>
<text x="72.2" y="110.8">3</text>
<text x="95.1" y="110.8">10</text>
<text x="100.7" y="110.8">11</text>
<text x="129.3" y="110.8">9</text>
<text x="133.7" y="110.8">12</text>
<text x="258.8" y="113.4">9</text>
<text x="263.2" y="113.4">12</text>
<text x="29.6" y="115.9">S</text>
<text x="48.6" y="115.9">6</text>
<text x="54.4" y="117">TRSH</text>
<text x="26.3" y="120.6" transform="rotate(-90 26.3 120.6)">A</text>
<text x="48.6" y="121">4</text>
<text x="54.4" y="122.1">RESET</text>
<text x="257.6" y="123.5">10</text>
<text x="263.2" y="123.5">11</text>
<text x="48.6" y="126.1">5</text>
<text x="48.6" y="131.1">2</text>
<text x="54.4" y="127.2">CV</text>
<text x="64.9" y="127.2">V+</text>
<text x="72.2" y="126.1">8</text>
<text x="72.2" y="131.1">1</text>
<text x="54.4" y="132.3">TRIG</text>
<text x="62.8" y="132.3">GND</text>
<text x="42.3" y="171.8">NC1</text>
<text x="110.1" y="172.3" transform="rotate(-90 110.1 172.3)">16</text>
<text x="33.8" y="174.3">C1</text>
<text x="42.3" y="176.9">NO1</text>
<text x="110.1" y="183.3" transform="rotate(-90 110.1 183.3)">8</text>
</g>
<text font-size="2" fill="#800000" x="26.1" y="136.2" transform="rotate(-90 26.1 136.2)">+</text>
<g font-size="2" fill="#808080">
<text x="112.4" y="174.7" transform="rotate(-90 112.4 174.7)">VDD</text>
<text x="112.4" y="183.1" transform="rotate(-90 112.4 183.1)">VSS</text>
</g>
</svg>
